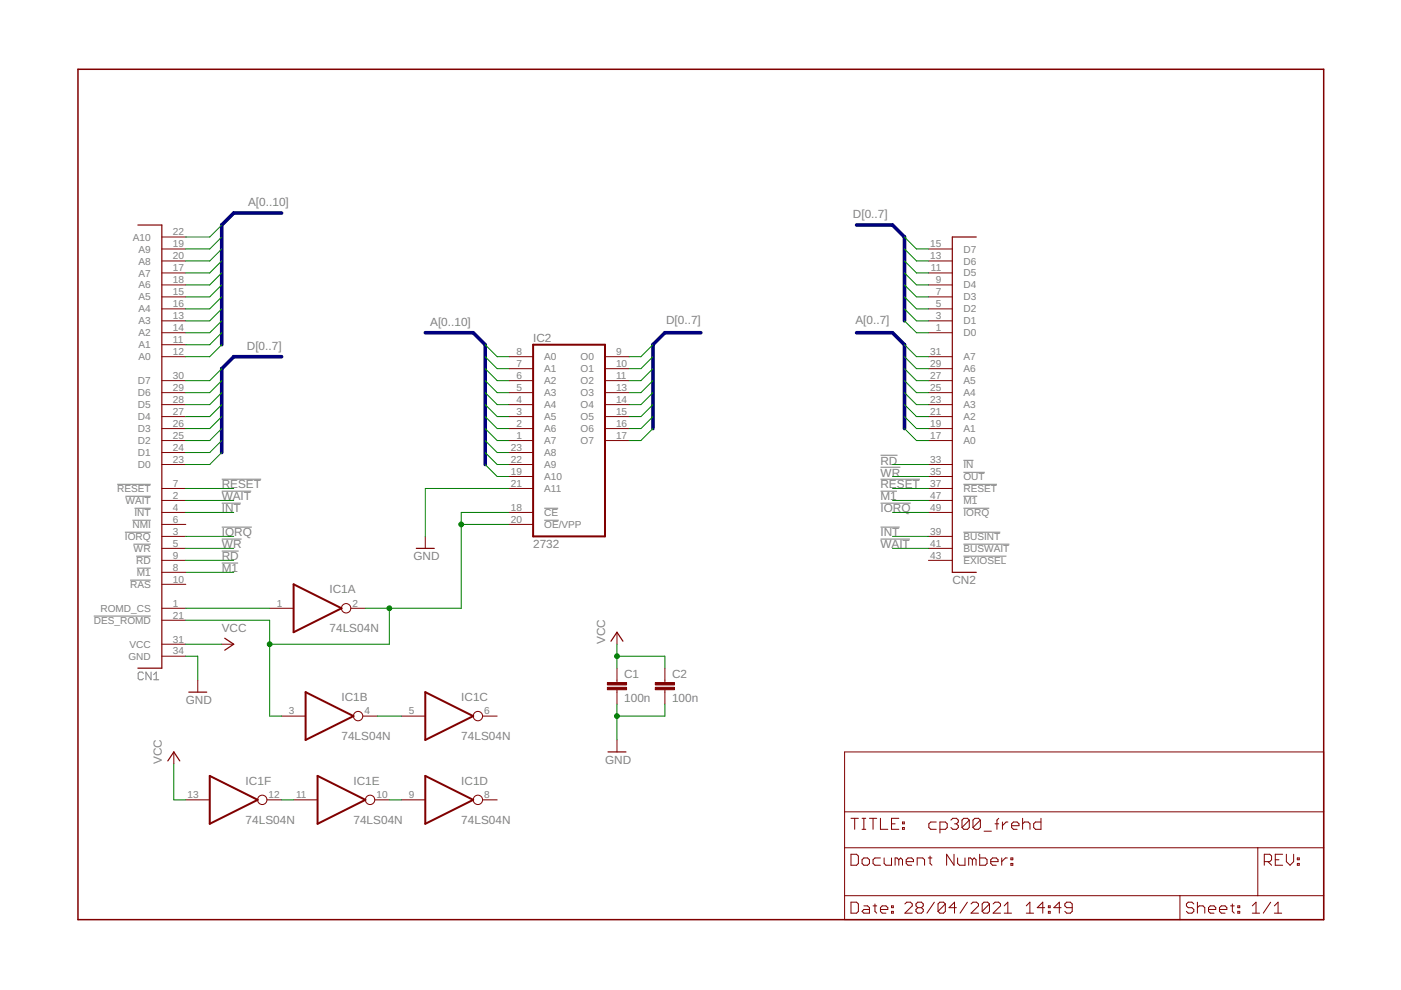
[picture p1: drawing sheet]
<svg xmlns="http://www.w3.org/2000/svg" width="297mm" height="210mm" viewBox="0 0 297 210" stroke-linecap="round" stroke-linejoin="round" font-family="sans-serif">
<g fill="none" stroke="#808080" stroke-width=".21">
<path d="M186.7 99.1h4.2M186.7 96.5h3.6M204.3 97.6h2.1M24.8 102.7h7.2M26.5 112.8h5.5M26.6 105.2h5.4M28.1 110.3h3.9M28.3 115.4h3.7M28.5 107.8h3.5M28.9 117.9h3.1M47 101.6h8.4M47 104.1h6.3"/>
<path d="M47 114.3h4.2M47 106.7h4.1M47 111.8h6.4M47 116.8h3.6M47 119.4h3.5M115.4 107.8h2.9M115.4 110.3h3.1M186.7 101.6h8.4M186.7 104.1h3.5M186.7 114.3h6.2M186.7 106.7h6.4M186.7 111.8h4"/>
<path d="M204.3 107.8h5.4M204.3 105.2h2.9M204.3 112.8h7.8M204.3 115.4h9.7M204.3 117.9h9.1M204.3 102.7h7.1M204.3 100.1h4.5M19.9 130.6h12.1M27.6 123h4.4M29 120.5h3M30.4 142.8l-.3-.3h-.5l-.3 .3v1l.3 .3h.5l.3-.3M32 142.5v1.6l-1.1-1.6v1.6"/>
<path d="M32.6 144.1h1.1M32.6 143l.5-.5v1.6"/>
</g>
<path d="M16.5 14.7h264.1v180.3h-264.1z" fill="none" stroke="#800000" stroke-width=".32"/>
<g fill="none" stroke="#800000" stroke-width=".21">
<path d="M34.3 50.2h5.1M34.3 52.8h5.1M34.3 55.3h5.1M34.3 57.9h5.1M196.8 52.8h5.1M196.8 55.3h5.1M196.8 57.9h5.1M34.3 75.6h5.1M34.3 60.4h5.1M34.3 62.9h5.1M34.3 65.5h5.1M34.3 68h5.1"/>
<path d="M34.3 70.5h5.1M34.3 73.1h5.1M107.9 78.2h5.1M107.9 75.6h5.1M128.3 78.2h5M128.3 75.6h5M196.8 78.2h5.1M196.8 75.6h5.1M196.8 60.4h5.1M196.8 62.9h5.1M196.8 65.5h5.1M196.8 68h5.1"/>
<path d="M196.8 70.5h5.1M34.3 93.4h5.1M34.3 90.9h5.1M34.3 88.3h5.1M34.3 85.8h5.1M34.3 83.2h5.1M34.3 80.7h5.1M34.3 98.5h5.1M34.3 95.9h5.1M107.9 93.4h5.1M107.9 90.9h5.1M107.9 88.3h5.1"/>
<path d="M107.9 85.8h5.1M107.9 83.2h5.1M107.9 80.7h5.1M107.9 98.5h5.1M107.9 95.9h5.1M128.3 93.4h5M128.3 90.9h5M128.3 88.3h5M128.3 85.8h5M128.3 83.2h5M128.3 80.7h5M196.8 93.4h5.1"/>
<path d="M196.8 90.9h5.1M196.8 88.3h5.1M196.8 85.8h5.1M196.8 83.2h5.1M196.8 80.7h5.1M196.8 98.5h5.1M34.3 108.6h5.1M34.3 111.2h5.1M34.3 103.6h5.1M34.3 106.1h5.1M34.3 113.7h5.1M34.3 116.3h5.1"/>
<path d="M34.3 118.8h5.1M90.2 113.7v2.6M107.9 108.6h5.1M107.9 101h5.1M107.9 111.2h5.1M107.9 103.6h5.1M196.8 108.6h5.1M196.8 101h5.1M196.8 103.6h5.1M196.8 106.1h5.1M196.8 113.7h5.1M196.8 116.3h5.1"/>
<path d="M196.8 118.8h5.1M34.3 129h5.1M34.3 121.3h5.1M34.3 123.9h5.1M34.3 131.5h5.1M34.3 136.6h5.1M34.3 139.1h5.1M47 136.6h2.6M57.2 129h5.1M74.4 129h3.1M130.8 134v2.6M36.9 159.4v2.6"/>
<path d="M41.9 144.2v2.5M59.7 151.8h5.1M76.9 151.8h3.1M85.1 151.8h5.1M102.3 151.8h3.1M130.8 141.7v3M130.8 146.2v3.1M130.8 156.9v2.5M141 141.7v3M141 146.2v3.1M179.1 159.4h101.5v35.6h-101.5zM39.4 169.6h5.1"/>
<path d="M56.6 169.6h3.1M62.3 169.6h5M79.5 169.6h3M85.1 169.6h5.1M102.3 169.6h3.1M179.1 179.7h101.5M179.1 172.1h101.5M180.4 173.5h1.6M181.2 173.5v2.3M182.8 173.5h.8M182.8 175.8h.8M183.2 173.5v2.3"/>
<path d="M184.3 173.5h1.6M185.1 173.5v2.3M186.7 173.5v2.3h1.5M189 174.7h.8M190.6 173.5h-1.6v2.3h1.6M191.3 175.5h.4v.3h-.4zM191.3 174.3h.4v.4h-.4zM198.5 174.3h-1.2l-.4 .4v.8l.4 .3h1.2M199.3 175.8h1.1l.4-.3v-.8l-.4-.4h-1.1v2.3M201.6 173.9l.4-.4h.8l.4 .4v.4l-.4 .4M202.4 174.7h.4M202.8 174.7l.4 .4v.4l-.4 .3h-.8l-.4-.3"/>
<path d="M205.5 173.9l-.4-.4h-.8l-.3 .4v1.6M205.5 173.9v1.6l-.4 .3h-.8l-.3-.3M205.5 173.9l-1.5 1.6M207.9 173.9l-.4-.4h-.8l-.4 .4v1.6M207.9 173.9v1.6l-.4 .3h-.8l-.4-.3M207.9 173.9l-1.6 1.6M208.6 176.2h1.6M211 174.7h.8M211.8 173.5l-.4 .4v1.9M212.5 174.3v1.5M213.7 174.3h-.4l-.8 .8M214.5 175.1h1.5v-.4l-.4-.4h-.7l-.4 .4v.8l.4 .3h.7"/>
<path d="M216.8 174.7l.4-.4h.8l.4 .4v1.1M216.8 173.5v2.3M220.7 173.5v2.3h-1.2l-.3-.3v-.8l.3-.4h1.2M266.7 179.7v10.2M179.1 189.9h101.5M180.4 181.1h1.2l.4 .4v1.6l-.4 .4h-1.2zM180.4 191.3h1.2l.4 .4v1.5l-.4 .4h-1.2zM182.8 182.3l.4-.4h.7l.4 .4v.8l-.4 .4h-.7l-.4-.4zM183.2 192.1h.7l.4 .3v1.2h-1.1l-.4-.4 .4-.4h1.1M185.1 192.1h.8M185.5 191.7v1.5l.4 .4M186.7 192.8h1.5v-.4l-.4-.3h-.8l-.3 .3v.8l.3 .4h.8"/>
<path d="M186.7 181.9h-1.2l-.4 .4v.8l.4 .4h1.2M187.5 181.9v1.2l.3 .4h1.2v-1.6M189 193.2h.4v.4h-.4zM189 192.1h.4v.3h-.4zM190.6 182.3l-.4-.4h-.4v1.6M190.6 182.3l.4-.4 .3 .4v1.2M190.6 182.3v1.2M191.9 191.7l.4-.4h.7l.4 .4v.4l-1.5 1.5h1.5M192.1 182.7h1.6v-.4l-.4-.4h-.8l-.4 .4v.8l.4 .4h.8M194.5 183.5v-1.6h1.1l.4 .4v1.2M194.6 192.4l-.4 .4v.4l.4 .4h.8l.3-.4v-.4l-.3-.4M194.6 192.4l-.4-.3v-.4l.4-.4h.8l.3 .4v.4l-.3 .3"/>
<path d="M194.6 192.4h.8M196.8 181.9h.8M197.2 181.5v1.6l.4 .4M198.1 191.3l-1.6 2.3M200.4 191.7v1.5l-.4 .4h-.7l-.4-.4M200.4 191.7l-.4-.4h-.7l-.4 .4v1.5M200.4 191.7l-1.5 1.5M202.3 181.1v2.4l-1.6-2.4v2.4M202.8 192.4h-1.6l1.2-1.1v2.3M203 181.9v1.2l.4 .4h1.2v-1.6M205.1 191.3l-1.5 2.3M205.9 191.7l.4-.4h.8l.4 .4v.4l-1.6 1.5h1.6"/>
<path d="M206.2 182.3l-.4-.4h-.4v1.6M206.2 182.3v1.2M206.2 182.3l.3-.4 .4 .4v1.2M207.7 181.1v2.4h1.2l.4-.4v-.8l-.4-.4h-1.2M209.8 191.7v1.5l-.4 .4h-.8l-.4-.4M209.8 191.7l-.4-.4h-.8l-.4 .4v1.5M209.8 191.7l-1.6 1.5M210.1 182.7h1.5v-.4l-.4-.4h-.8l-.3 .4v.8l.3 .4h.8M210.6 191.7l.4-.4h.7l.4 .4v.4l-1.5 1.5h1.5M212.4 181.9v1.6M212.9 193.6h1.6M212.9 192.1l.8-.8v2.3"/>
<path d="M213.6 181.9h-.4l-.8 .8M214.3 183.1h.4v.4h-.4zM214.3 181.9h.4v.4h-.4zM217.6 193.6h1.5M217.6 192.1l.8-.8v2.3M221.5 192.4h-1.6l1.2-1.1v2.3M222.3 193.2h.4v.4h-.4zM222.3 192.1h.4v.3h-.4zM225 192.4h-1.6l1.2-1.1v2.3M227.3 192.4h-1.1l-.4-.3v-.4l.4-.4h.7l.4 .4v1.5l-.4 .4h-.7l-.4-.4M250.2 189.9v5.1M253.1 191.7l-.4-.4h-.8l-.4 .4v.4l.4 .3h.8l.4 .4v.4l-.4 .4h-.8l-.4-.4"/>
<path d="M253.9 192.4l.4-.3h.8l.3 .3v1.2M253.9 191.3v2.3M256.2 192.8h1.6v-.4l-.4-.3h-.8l-.4 .3v.8l.4 .4h.8M258.6 192.8h1.5v-.4l-.4-.3h-.7l-.4 .3v.8l.4 .4h.7M260.9 192.1h.8M261.3 191.7v1.5l.4 .4M262.4 193.2h.4v.4h-.4zM262.4 192.1h.4v.3h-.4zM265.5 193.6h1.6M265.5 192.1l.8-.8v2.3M268.1 182.7h1.1l.4-.4v-.8l-.4-.4h-1.1v2.4M268.8 182.7l.8 .8"/>
<path d="M269.4 191.3l-1.6 2.3M270.2 193.6h1.5M270.2 192.1l.8-.8v2.3M270.4 182.3h.8M271.9 181.1h-1.5v2.4h1.5M272.7 181.1v1.6l.8 .8 .8-.8v-1.6M275.1 183.1h.4v.4h-.4zM275.1 181.9h.4v.4h-.4z"/>
<circle cx="73.4" cy="129" r=".99"/>
<circle cx="75.9" cy="151.8" r=".99"/>
<circle cx="101.3" cy="151.8" r=".99"/>
<circle cx="55.6" cy="169.6" r=".99"/>
<circle cx="78.5" cy="169.6" r=".99"/>
<circle cx="101.3" cy="169.6" r=".99"/>
</g>
<path d="M113 73.1h15.3v40.6h-15.3zM62.3 123.9l10.1 5.1-10.1 5zM64.8 146.7l10.2 5.1-10.2 5.1zM90.2 146.7l10.1 5.1-10.1 5.1zM44.5 164.5l10.1 5.1-10.1 5.1zM67.3 164.5l10.2 5.1-10.2 5.1zM90.2 164.5l10.1 5.1-10.1 5.1z" fill="none" stroke="#800000" stroke-width=".42"/>
<path d="M29.2 47.7h5.1v94h-5.1M207 50.2h-5.1v71.1h5.1M88.3 116.3h3.8M47.6 135.3l2 1.3-2 1.3M129.5 136l1.3-2 1.3 2M40 146.7h3.8M128.9 159.4h3.8M35.6 161.3l1.3-1.9 1.2 1.9" fill="none" stroke="#800000" stroke-width=".25"/>
<g fill="#800000" stroke="#800000" stroke-width=".21">
<path d="M128.8 145.7h4v.5h-4z"/>
<path d="M128.8 144.7h4v.5h-4z"/>
<path d="M138.9 145.7h4.1v.5h-4.1z"/>
<path d="M138.9 144.7h4.1v.5h-4.1z"/>
</g>
<path d="M59.7 45.2h-10.1l-2.6 2.5v25.4M181.6 47.7h7.6l2.6 2.5v17.8M59.7 75.6h-10.1l-2.6 2.6v17.7M90.2 70.5h10.1l2.6 2.6v25.4M148.6 70.5h-7.6l-2.6 2.6v17.8M181.6 70.5h7.6l2.6 2.6v17.8" fill="none" stroke="#000080" stroke-width=".76"/>
<g fill="none" stroke="#008000" stroke-width=".21">
<path d="M47 47.7l-2.5 2.5h-5.1M47 50.2l-2.5 2.6h-5.1M47 52.8l-2.5 2.5h-5.1M47 55.3l-2.5 2.6h-5.1M47 57.9l-2.5 2.5h-5.1M191.8 50.2l2.5 2.6h2.5M191.8 52.8l2.5 2.5h2.5M191.8 55.3l2.5 2.6h2.5M191.8 57.9l2.5 2.5h2.5M47 73.1l-2.5 2.5h-5.1M47 60.4l-2.5 2.5h-5.1M47 78.2l-2.5 2.5h-5.1"/>
<path d="M47 62.9l-2.5 2.6h-5.1M47 65.5l-2.5 2.5h-5.1M47 68l-2.5 2.5h-5.1M47 70.5l-2.5 2.6h-5.1M102.9 73.1l2.5 2.5h2.5M102.9 75.6l2.5 2.6h2.5M102.9 78.2l2.5 2.5h2.5M138.4 73.1l-2.5 2.5h-2.6M138.4 75.6l-2.5 2.6h-2.6M138.4 78.2l-2.5 2.5h-2.6M191.8 73.1l2.5 2.5h2.5M191.8 60.4l2.5 2.5h2.5"/>
<path d="M191.8 75.6l2.5 2.6h2.5M191.8 78.2l2.5 2.5h2.5M191.8 62.9l2.5 2.6h2.5M191.8 65.5l2.5 2.5h2.5M191.8 68l2.5 2.5h2.5M47 95.9l-2.5 2.6h-5.1M47 93.4l-2.5 2.5h-5.1M47 90.9l-2.5 2.5h-5.1M47 88.3l-2.5 2.6h-5.1M47 85.8l-2.5 2.5h-5.1M47 83.2l-2.5 2.6h-5.1M47 80.7l-2.5 2.5h-5.1"/>
<path d="M102.9 98.5l2.5 2.5h2.5M102.9 95.9l2.5 2.6h2.5M102.9 93.4l2.5 2.5h2.5M102.9 90.9l2.5 2.5h2.5M102.9 88.3l2.5 2.6h2.5M102.9 85.8l2.5 2.5h2.5M102.9 83.2l2.5 2.6h2.5M102.9 80.7l2.5 2.5h2.5M138.4 90.9l-2.5 2.5h-2.6M138.4 88.3l-2.5 2.6h-2.6M138.4 85.8l-2.5 2.5h-2.6M138.4 83.2l-2.5 2.6h-2.6"/>
<path d="M138.4 80.7l-2.5 2.5h-2.6M189.2 98.5h7.6M191.8 90.9l2.5 2.5h2.5M191.8 88.3l2.5 2.6h2.5M191.8 85.8l2.5 2.5h2.5M191.8 83.2l2.5 2.6h2.5M191.8 80.7l2.5 2.5h2.5M39.4 103.6h10.2M39.4 106.1h10.2M39.4 116.3h10.2M39.4 108.6h10.2M39.4 113.7h10.2"/>
<path d="M39.4 118.8h10.2M97.8 111.2h10.1M107.9 103.6h-17.7v10.1M107.9 108.6h-10.1v20.4h-20.3M189.2 101h7.6M189.2 103.6h7.6M189.2 106.1h7.6M189.2 116.3h7.6M189.2 108.6h7.6M189.2 113.7h7.6M39.4 121.3h10.2M39.4 129h17.8"/>
<path d="M39.4 131.5h17.8v20.3h2.5M39.4 136.6h7.6M39.4 139.1h2.5v5.1M82.5 129v7.6h-25.3M130.8 136.6v5.1M130.8 139.1h10.2v2.6M80 151.8h5.1M130.8 149.3v7.6M141 149.3v2.5h-10.2M36.9 162v7.6h2.5M59.7 169.6h2.6M82.5 169.6h2.6"/>
</g>
<g fill="#008000" stroke="#008000" stroke-width=".21">
<circle cx="82.5" cy="129" r=".51"/>
<circle cx="97.8" cy="111.2" r=".51"/>
<circle cx="57.2" cy="136.6" r=".51"/>
<circle cx="130.8" cy="139.1" r=".51"/>
<circle cx="130.8" cy="151.8" r=".51"/>
</g>
<g font-size="2.5" fill="#808080">
<text x="52.6" y="43.6">A[0..10]</text>
<text x="180.8" y="46.2">D[0..7]</text>
<text x="91.2" y="69">A[0..10]</text>
<text x="141.2" y="68.8">D[0..7]</text>
<text x="181.3" y="68.8">A[0..7]</text>
<text x="52.3" y="74.1">D[0..7]</text>
<text x="113" y="72.5">IC2</text>
<text x="186.7" y="101">WR</text>
<text x="186.7" y="98.5">RD</text>
<text x="47" y="103.6">RESET</text>
<text x="47" y="106.1">WAIT</text>
<text x="186.7" y="103.6">RESET</text>
<text x="186.7" y="106.1">M1</text>
<text x="47" y="108.6">INT</text>
<text x="47" y="113.7">IORQ</text>
<text x="186.7" y="113.7">INT</text>
<text x="186.7" y="108.6">IORQ</text>
<text x="47" y="116.3">WR</text>
<text x="47" y="118.8">RD</text>
<text x="87.6" y="118.8">GND</text>
<text x="113" y="116.3">2732</text>
<text x="186.7" y="116.3">WAIT</text>
<text x="47" y="121.3">M1</text>
<text x="69.9" y="125.8">IC1A</text>
<text x="201.9" y="123.9">CN2</text>
<text x="47" y="134">VCC</text>
<text x="69.9" y="134">74LS04N</text>
<text x="128.3" y="136.6" transform="rotate(-90 128.3 136.6)">VCC</text>
<text x="132.3" y="143.8">C1</text>
<text x="142.5" y="143.8">C2</text>
<text x="39.4" y="149.3">GND</text>
<text x="72.4" y="148.6">IC1B</text>
<text x="97.8" y="148.6">IC1C</text>
<text x="132.3" y="148.9">100n</text>
<text x="142.5" y="148.9">100n</text>
<text x="34.3" y="162" transform="rotate(-90 34.3 162)">VCC</text>
<text x="72.4" y="156.9">74LS04N</text>
<text x="97.8" y="156.9">74LS04N</text>
<text x="128.3" y="162">GND</text>
<text x="52.1" y="166.4">IC1F</text>
<text x="74.9" y="166.4">IC1E</text>
<text x="97.8" y="166.4">IC1D</text>
<text x="52.1" y="174.7">74LS04N</text>
<text x="74.9" y="174.7">74LS04N</text>
<text x="97.8" y="174.7">74LS04N</text>
</g>
<g font-size="2.1" fill="#808080">
<text x="28.2" y="51">A10</text>
<text x="29.4" y="53.5">A9</text>
<text x="36.6" y="49.9">22</text>
<text x="36.6" y="52.4">19</text>
<text x="197.2" y="52.4">15</text>
<text x="204.3" y="53.5">D7</text>
<text x="29.4" y="56.1">A8</text>
<text x="29.4" y="58.6">A7</text>
<text x="36.6" y="55">20</text>
<text x="36.6" y="57.5">17</text>
<text x="197.2" y="55">13</text>
<text x="197.4" y="57.5">11</text>
<text x="204.3" y="56.1">D6</text>
<text x="204.3" y="58.6">D5</text>
<text x="29.4" y="61.2">A6</text>
<text x="29.4" y="63.7">A5</text>
<text x="36.6" y="60">18</text>
<text x="36.6" y="62.6">15</text>
<text x="36.6" y="65.1">16</text>
<text x="198.4" y="60">9</text>
<text x="198.4" y="62.6">7</text>
<text x="198.4" y="65.1">5</text>
<text x="204.3" y="61.2">D4</text>
<text x="204.3" y="63.7">D3</text>
<text x="29.4" y="66.2">A4</text>
<text x="29.4" y="68.8">A3</text>
<text x="29.4" y="71.3">A2</text>
<text x="36.6" y="67.7">13</text>
<text x="36.6" y="70.2">14</text>
<text x="198.4" y="67.7">3</text>
<text x="198.4" y="70.2">1</text>
<text x="204.3" y="66.2">D2</text>
<text x="204.3" y="68.8">D1</text>
<text x="204.3" y="71.3">D0</text>
<text x="29.4" y="73.9">A1</text>
<text x="29.4" y="76.4">A0</text>
<text x="36.6" y="72.7">11</text>
<text x="36.6" y="75.3">12</text>
<text x="109.5" y="77.8">7</text>
<text x="109.5" y="75.3">8</text>
<text x="115.4" y="76.4">A0</text>
<text x="123.1" y="76.4">O0</text>
<text x="130.6" y="75.3">9</text>
<text x="130.6" y="77.8">10</text>
<text x="197.2" y="75.3">31</text>
<text x="197.2" y="77.8">29</text>
<text x="204.3" y="76.4">A7</text>
<text x="29.2" y="81.5">D7</text>
<text x="36.6" y="80.4">30</text>
<text x="36.6" y="82.9">29</text>
<text x="109.5" y="82.9">5</text>
<text x="109.5" y="80.4">6</text>
<text x="115.4" y="81.5">A2</text>
<text x="115.4" y="78.9">A1</text>
<text x="123.1" y="78.9">O1</text>
<text x="123.1" y="81.5">O2</text>
<text x="130.6" y="80.4">11</text>
<text x="130.6" y="82.9">13</text>
<text x="197.2" y="80.4">27</text>
<text x="197.2" y="82.9">25</text>
<text x="204.3" y="78.9">A6</text>
<text x="204.3" y="81.5">A5</text>
<text x="29.2" y="84">D6</text>
<text x="29.2" y="86.6">D5</text>
<text x="29.2" y="89.1">D4</text>
<text x="36.6" y="85.4">28</text>
<text x="36.6" y="88">27</text>
<text x="109.5" y="88">3</text>
<text x="109.5" y="85.4">4</text>
<text x="115.4" y="89.1">A5</text>
<text x="115.4" y="86.6">A4</text>
<text x="115.4" y="84">A3</text>
<text x="123.1" y="84">O3</text>
<text x="123.1" y="86.6">O4</text>
<text x="123.1" y="89.1">O5</text>
<text x="130.6" y="85.4">14</text>
<text x="130.6" y="88">15</text>
<text x="197.2" y="85.4">23</text>
<text x="197.2" y="88">21</text>
<text x="204.3" y="84">A4</text>
<text x="204.3" y="86.6">A3</text>
<text x="204.3" y="89.1">A2</text>
<text x="29.2" y="91.6">D3</text>
<text x="29.2" y="94.2">D2</text>
<text x="36.6" y="90.5">26</text>
<text x="36.6" y="93.1">25</text>
<text x="36.6" y="95.6">24</text>
<text x="108.3" y="95.6">23</text>
<text x="109.5" y="93.1">1</text>
<text x="109.5" y="90.5">2</text>
<text x="115.4" y="94.2">A7</text>
<text x="115.4" y="91.6">A6</text>
<text x="123.1" y="91.6">O6</text>
<text x="123.1" y="94.2">O7</text>
<text x="130.6" y="90.5">16</text>
<text x="130.6" y="93.1">17</text>
<text x="197.2" y="90.5">19</text>
<text x="197.2" y="93.1">17</text>
<text x="204.3" y="91.6">A1</text>
<text x="204.3" y="94.2">A0</text>
<text x="29.2" y="96.7">D1</text>
<text x="29.2" y="99.3">D0</text>
<text x="36.6" y="98.1">23</text>
<text x="108.3" y="100.7">19</text>
<text x="108.3" y="98.1">22</text>
<text x="115.4" y="101.8">A10</text>
<text x="115.4" y="99.3">A9</text>
<text x="115.4" y="96.7">A8</text>
<text x="197.2" y="98.1">33</text>
<text x="197.2" y="100.7">35</text>
<text x="204.3" y="99.3">IN</text>
<text x="204.3" y="101.8">OUT</text>
<text x="24.9" y="104.3">RESET</text>
<text x="26.6" y="106.9">WAIT</text>
<text x="36.6" y="105.8">2</text>
<text x="36.6" y="103.2">7</text>
<text x="108.3" y="103.2">21</text>
<text x="115.4" y="104.3">A11</text>
<text x="197.2" y="103.2">37</text>
<text x="197.2" y="105.8">47</text>
<text x="204.3" y="104.3">RESET</text>
<text x="204.3" y="106.9">M1</text>
<text x="28.1" y="112">NMI</text>
<text x="28.5" y="109.4">INT</text>
<text x="36.6" y="108.3">4</text>
<text x="36.6" y="110.8">6</text>
<text x="36.6" y="113.4">3</text>
<text x="108.3" y="108.3">18</text>
<text x="108.3" y="110.8">20</text>
<text x="115.4" y="109.4">CE</text>
<text x="115.4" y="112">OE/VPP</text>
<text x="197.2" y="108.3">49</text>
<text x="197.2" y="113.4">39</text>
<text x="204.3" y="109.4">IORQ</text>
<text x="26.5" y="114.5">IORQ</text>
<text x="28.3" y="117">WR</text>
<text x="28.9" y="119.6">RD</text>
<text x="36.6" y="115.9">5</text>
<text x="36.6" y="118.5">9</text>
<text x="197.2" y="115.9">41</text>
<text x="197.2" y="118.5">43</text>
<text x="204.3" y="114.5">BUSINT</text>
<text x="204.3" y="117">BUSWAIT</text>
<text x="204.3" y="119.6">EXIOSEL</text>
<text x="27.6" y="124.6">RAS</text>
<text x="29" y="122.1">M1</text>
<text x="36.6" y="121">8</text>
<text x="36.6" y="123.5">10</text>
<text x="21.3" y="129.7">ROMD_CS</text>
<text x="36.6" y="128.6">1</text>
<text x="36.6" y="131.1">21</text>
<text x="58.7" y="128.6">1</text>
<text x="74.7" y="128.6">2</text>
<text x="19.9" y="132.3">DES_ROMD</text>
<text x="27.5" y="137.3">VCC</text>
<text x="36.6" y="136.2">31</text>
<text x="27.2" y="139.9">GND</text>
<text x="36.6" y="138.8">34</text>
<text x="61.3" y="151.5">3</text>
<text x="77.3" y="151.5">4</text>
<text x="86.7" y="151.5">5</text>
<text x="102.7" y="151.5">6</text>
<text x="39.8" y="169.2">13</text>
<text x="57" y="169.2">12</text>
<text x="62.8" y="169.2">11</text>
<text x="79.8" y="169.2">10</text>
<text x="86.7" y="169.2">9</text>
<text x="102.7" y="169.2">8</text>
</g>
</svg>
